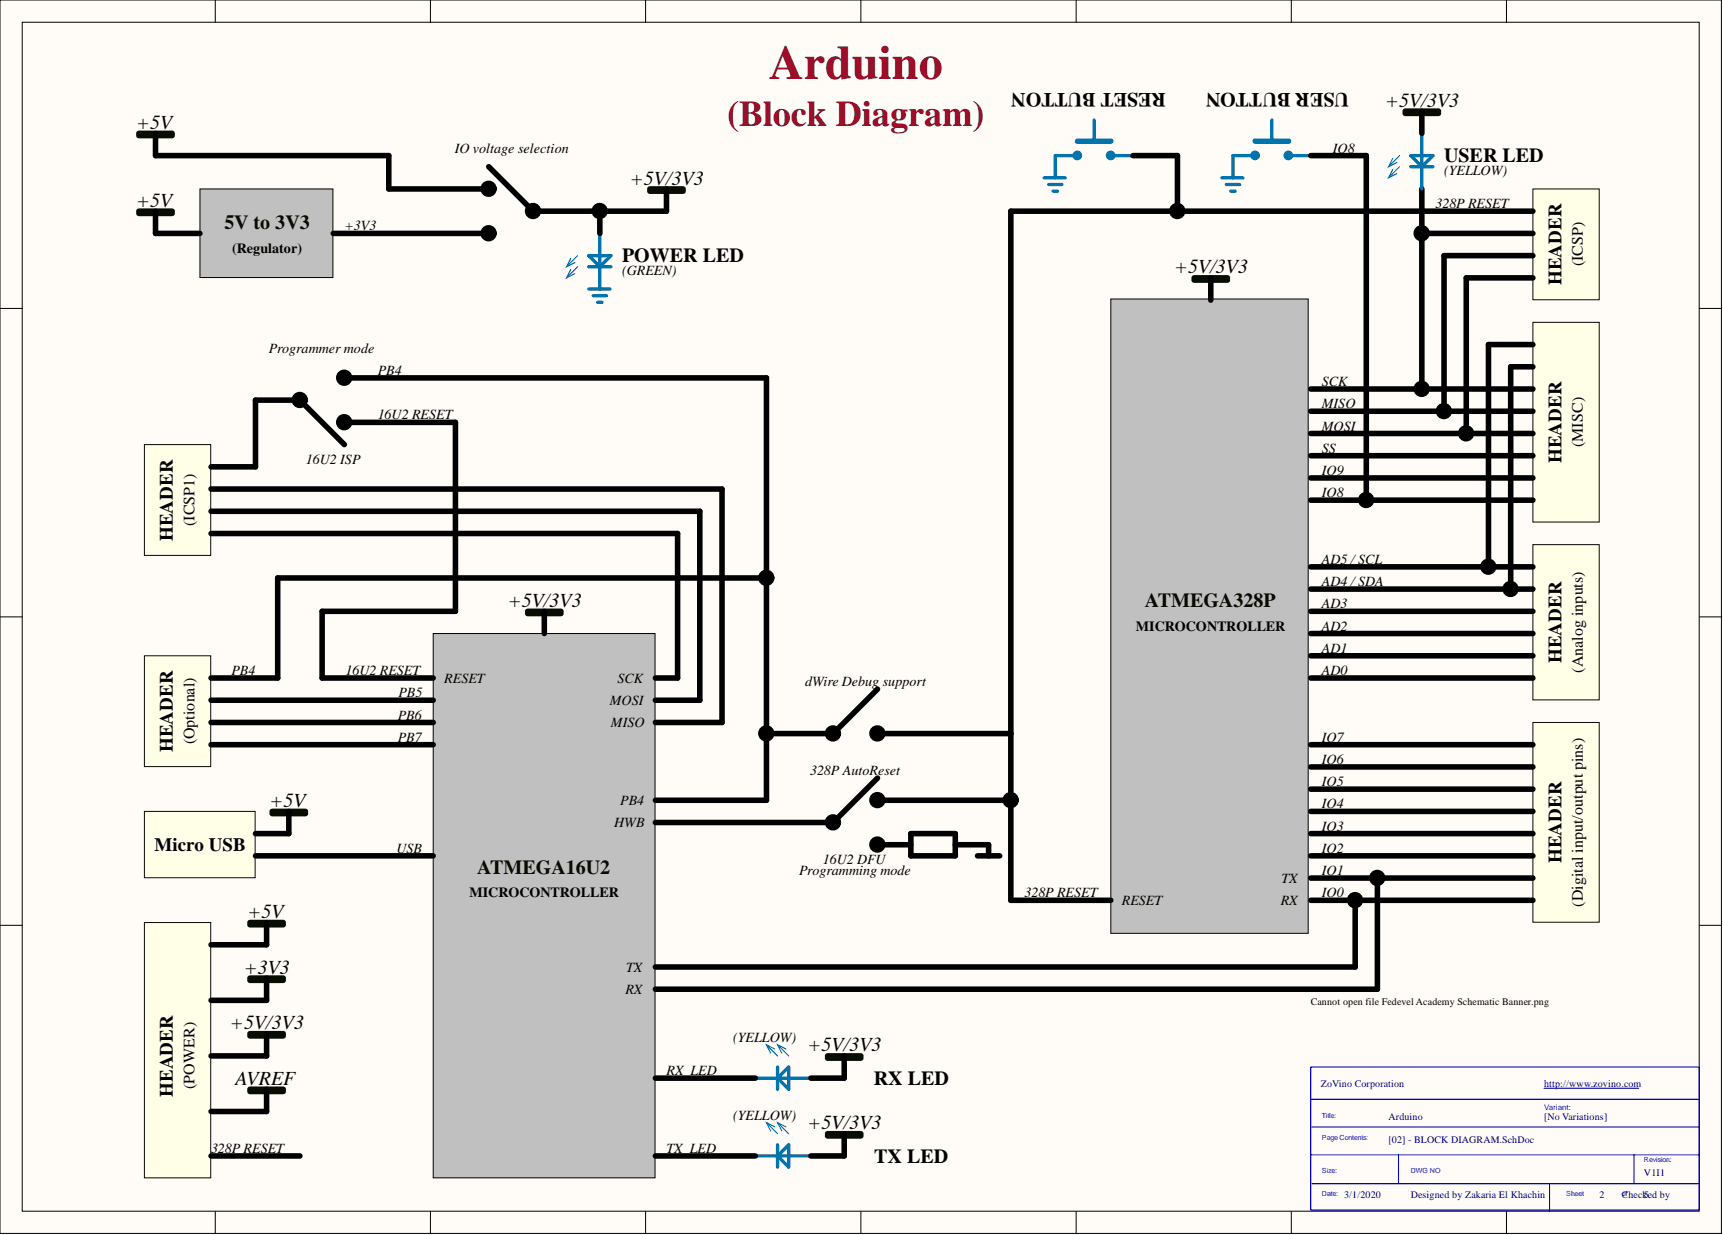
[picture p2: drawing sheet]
<svg xmlns="http://www.w3.org/2000/svg" width="393mm" height="282mm" viewBox="0 0 393 282" stroke-linecap="round" stroke-linejoin="round" font-family="sans-serif">
<g fill="#fffcf8" stroke="#000" stroke-width=".23">
<path d="M0 0h393v281.5h-393z"/>
<path d="M5.1 5.1h382.8v271.3h-382.8z"/>
</g>
<g fill="none" stroke="#000" stroke-width=".23">
<path d="M49.1 0v5.1M98.3 0v5.1M147.4 0v5.1M196.5 0v5.1M245.7 0v5.1M294.8 0v5.1M343.9 0v5.1M0 70.4h5.1M388 70.4h5.1M0 140.8h5.1M388 140.8h5.1M0 211.2h5.1"/>
<path d="M388 211.2h5.1M49.1 276.5v5.1M98.3 276.5v5.1M147.4 276.5v5.1M196.5 276.5v5.1M245.7 276.5v5.1M294.8 276.5v5.1M343.9 276.5v5.1"/>
</g>
<path d="M299.2 243.5h88.7v32.7h-88.7zM299.2 250.9h88.8M299.5 257.2h88.5M299.2 263.6h88.8M299.5 270.2h88.5M319.3 263.6v6.6M353.8 270.2v6.3M373 263.6v6.6" fill="none" stroke="#00f" stroke-width=".25"/>
<path d="M352.5 248.4h21.6" fill="none" stroke="#000080" stroke-width=".23"/>
<path d="M253.6 68.2h45.1v144.8h-45.1z" fill="#c0c0c0" stroke="#000" stroke-width=".23"/>
<path d="M350 124.3h15.1v35.4h-15.1z" fill="#ffffe8" stroke="#080d02" stroke-width=".23"/>
<path d="M299.2 129.4h50.8M299.2 134.5h50.8M299.2 139.5h50.8M299.2 144.6h50.8M299.2 149.7h50.8M299.2 154.7h50.8M192.7 241v5.1" fill="none" stroke="#000" stroke-width="1.3"/>
<path d="M246 35.5h-5.1v5.1M249.8 27.4v4.8M253.6 35.5h5.1M238.4 40.6h4.8M239.4 42.1h3M240.4 43.6h1M172.4 246.1h12.7M177.5 243.5v5.1M180 243.5v5.1l-2.5-2.5z" fill="none" stroke="#0075ad" stroke-width=".76"/>
<path d="M175 238.5l2.5 2.5M176.9 239.4l-1.9-.9 .9 1.9M177.5 238.5l2.5 2.5M179.4 239.4l-1.9-.9 1 1.9" fill="none" stroke="#0075ad" stroke-width=".25"/>
<path d="M188.9 241h7.6M188.9 241.5h7.6" fill="none" stroke="#080d02" stroke-width="1.3"/>
<path d="M246 32.2h7.6" fill="none" stroke="#0075ad" stroke-width="1.3"/>
<g fill="#0075ad" stroke="#0075ad" stroke-width=".76">
<circle cx="245.9" cy="35.5" r=".72"/>
<circle cx="253.5" cy="35.5" r=".72"/>
</g>
<path d="M350 164.9h15.1v45.6h-15.1z" fill="#ffffe8" stroke="#080d02" stroke-width=".23"/>
<path d="M299.2 170h50.8M299.2 175h50.8M299.2 180.1h50.8M299.2 185.2h50.8M299.2 190.3h50.8M299.2 195.3h50.8M299.2 200.4h50.8M299.2 205.5h50.8" fill="none" stroke="#000" stroke-width="1.3"/>
<path d="M350 73.6h15.1v45.6h-15.1z" fill="#ffffe8" stroke="#080d02" stroke-width=".23"/>
<path d="M299.2 88.8h50.8M299.2 93.9h50.8M299.2 98.9h50.8M299.2 104h50.8M299.2 109.1h50.8M299.2 114.2h50.8" fill="none" stroke="#000" stroke-width="1.3"/>
<path d="M98.9 144.6h50.6v124.2h-50.6z" fill="#c0c0c0" stroke="#000" stroke-width=".23"/>
<path d="M33 185.2h25.2v15.1h-25.2z" fill="#ffffe8" stroke="#080d02" stroke-width=".23"/>
<path d="M324.6 43.1v45.7M329.7 58.3v35.6M276.4 63.4v5.1M334.7 63.4v35.5M350 78.6h-10.2v50.8M350 83.7h-5.1v50.8M124.3 139.5v5.1M149.6 159.8h10.2M149.6 154.7h5.1M149.6 164.9h15.2M58.3 195.3h40.6M65.9 185.2v5.1h-7.6" fill="none" stroke="#000" stroke-width="1.3"/>
<path d="M272.6 63.4h7.6M272.6 63.9h7.6M120.5 139.5h7.6M120.5 140h7.6M62.1 185.2h7.6M62.1 185.7h7.6" fill="none" stroke="#080d02" stroke-width="1.3"/>
<g fill="#000" stroke="#000" stroke-width="1.3">
<circle cx="324.6" cy="88.8" r="1.23"/>
<circle cx="329.6" cy="93.8" r="1.23"/>
<circle cx="334.7" cy="98.9" r="1.23"/>
<circle cx="339.8" cy="129.3" r="1.23"/>
<circle cx="344.8" cy="134.4" r="1.23"/>
</g>
<path d="M45.6 43.1h30.4v20.2h-30.4z" fill="#c0c0c0" stroke="#000" stroke-width=".23"/>
<path d="M31.7 48.2h7.6M31.7 48.7h7.6M148.3 43.1h7.7M148.3 43.6h7.7M188.9 258.8h7.6M188.9 259.3h7.6" fill="none" stroke="#080d02" stroke-width="1.3"/>
<path d="M35.5 35.5h53.3M35.5 48.2v5.1h10.1M152.2 43.1v5.1M192.7 258.8v5" fill="none" stroke="#000" stroke-width="1.3"/>
<path d="M134.4 58.3h5.1l-2.6 2.6zM136.9 53.3v12.7M134.4 60.9h5.1M172.4 263.8h12.7M177.5 261.3v5.1M180 261.3v5.1l-2.5-2.6z" fill="none" stroke="#0075ad" stroke-width=".76"/>
<path d="M130.3 59l-1 1.9 1.9-1M131.9 58.3l-2.6 2.6M130.3 61.5l-1 1.9 1.9-.9M131.9 60.9l-2.6 2.5M175 256.2l2.5 2.6M176.9 257.2l-1.9-1 .9 1.9M177.5 256.2l2.5 2.6M179.4 257.2l-1.9-1 1 1.9" fill="none" stroke="#0075ad" stroke-width=".25"/>
<path d="M350 43.1h15.1v25.3h-15.1z" fill="#ffffe8" stroke="#080d02" stroke-width=".23"/>
<path d="M230.8 48.2h119.2M324.6 53.3h25.4M329.7 58.3h20.3M334.7 63.4h15.3M309.4 205.5v15.2h-159.8M314.4 200.4v25.4h-164.8" fill="none" stroke="#000" stroke-width="1.3"/>
<g fill="#000" stroke="#000" stroke-width="1.3">
<circle cx="324.6" cy="53.2" r="1.23"/>
<circle cx="309.3" cy="205.4" r="1.23"/>
<circle cx="314.4" cy="200.4" r="1.23"/>
</g>
<path d="M33 101.5h15.1v25.3h-15.1z" fill="#ffffe8" stroke="#080d02" stroke-width=".23"/>
<g fill="none" stroke="#000" stroke-width="1.3">
<path d="M35.5 30.4v5.1M88.8 35.5v7.6h22.8M111.6 38.1l10.1 10.1h30.5M258.7 35.5h10.1M299.2 35.5h12.7M76.1 53.3h35.5M230.8 48.2v157.3h22.8M78.6 86.3h96.4v96.4h-25.4M78.6 96.4h25.4v43.1h-30.5M48.2 116.7h111.6v43.1M48.2 111.6h116.6v53.3M78.6 101.5l-10.1-10.2h-10.2v15.2h-10.1"/>
<path d="M48.2 121.8h106.5v32.9M73.5 154.7h25.4M200.3 157.3l-10.1 10.1h-15.2M200.3 167.4h30.5M200.3 177.6l-10.1 10.1h-40.6M200.3 182.7h30.5M200.3 192.8h7.6M207.9 190.3h10.2v5h-10.2zM218.1 192.8h7.6v2.5M223.2 195.3h5M149.6 246.1h22.8M149.6 263.8h22.8"/>
</g>
<path d="M286.6 32.2h7.6" fill="none" stroke="#0075ad" stroke-width="1.3"/>
<path d="M286.6 35.5h-5.1v5.1M290.4 27.4v4.8M294.2 35.5h5M278.9 40.6h4.9M280 42.1h3M281 43.6h1" fill="none" stroke="#0075ad" stroke-width=".76"/>
<g fill="#0075ad" stroke="#0075ad" stroke-width=".76">
<circle cx="286.5" cy="35.5" r=".72"/>
<circle cx="294.1" cy="35.5" r=".72"/>
</g>
<g fill="#000" stroke="#000" stroke-width="1.3">
<circle cx="111.5" cy="43.1" r="1.23"/>
<circle cx="111.5" cy="53.2" r="1.23"/>
<circle cx="121.7" cy="48.2" r="1.23"/>
<circle cx="68.4" cy="91.3" r="1.23"/>
<circle cx="78.6" cy="86.2" r="1.23"/>
<circle cx="78.6" cy="96.4" r="1.23"/>
<circle cx="174.9" cy="167.4" r="1.23"/>
<circle cx="190.2" cy="167.4" r="1.23"/>
<circle cx="200.3" cy="167.4" r="1.23"/>
<circle cx="190.2" cy="187.7" r="1.23"/>
<circle cx="200.3" cy="182.6" r="1.23"/>
<circle cx="200.3" cy="192.8" r="1.23"/>
<circle cx="230.7" cy="182.6" r="1.23"/>
</g>
<path d="M31.7 30.4h7.6M31.7 30.9h7.6" fill="none" stroke="#080d02" stroke-width="1.3"/>
<path d="M33 149.7h15.1v25.3h-15.1z" fill="#ffffe8" stroke="#080d02" stroke-width=".23"/>
<path d="M268.8 35.5v12.7M311.9 35.5v78.7M324.6 25.4v5M136.9 48.2v5.1M73.5 139.5v15.2M48.2 154.7h15.2M48.2 159.8h50.7M48.2 164.9h50.7M48.2 170h50.7M185.1 246.1h7.6M185.1 263.8h7.6" fill="none" stroke="#000" stroke-width="1.3"/>
<path d="M322.1 38.1h5M322.1 35.5h5l-2.5 2.6zM324.6 30.4v12.7M134.4 66h4.8M135.4 67.5h3.1M136.4 69h1" fill="none" stroke="#0075ad" stroke-width=".76"/>
<path d="M317.9 36.1l-.9 2 1.9-1M317.9 38.7l-.9 1.9 1.9-1M319.5 35.5l-2.5 2.6M319.5 38.1l-2.5 2.5" fill="none" stroke="#0075ad" stroke-width=".25"/>
<path d="M320.8 25.4h7.6M320.8 25.9h7.6" fill="none" stroke="#080d02" stroke-width="1.3"/>
<g fill="#000" stroke="#000" stroke-width="1.3">
<circle cx="136.9" cy="48.2" r="1.23"/>
<circle cx="268.8" cy="48.2" r="1.23"/>
<circle cx="311.9" cy="114.1" r="1.23"/>
</g>
<path d="M33 210.6h15.1v58.2h-15.1z" fill="#ffffe8" stroke="#080d02" stroke-width=".23"/>
<path d="M57.1 210.6h7.6M57.1 211.1h7.6M57.1 235.9h7.6M57.1 236.4h7.6M57.1 223.2h7.6M57.1 223.7h7.6M57.1 248.6h7.6M57.1 249.1h7.6" fill="none" stroke="#080d02" stroke-width="1.3"/>
<path d="M175 131.9h-111.6v22.8M60.9 210.6v5h-12.7M60.9 223.2v5.1h-12.7M60.9 235.9v5.1h-12.7M60.9 248.6v5.1h-12.7M48.2 263.8h20.3" fill="none" stroke="#000" stroke-width="1.3"/>
<circle cx="174.9" cy="131.9" r="1.23" fill="#000" stroke="#000" stroke-width="1.3"/>
<text font-size="11" fill="#9e0e29" x="175.6" y="17.9">Arduino</text>
<text font-size="8.3" fill="#9e0e29" x="166" y="28.7">(Block Diagram)</text>
<g font-size="4.6">
<text x="266.2" y="21.3" transform="rotate(-180 266.2 21.3)">RESET BUTTON</text>
<text x="307.9" y="21.3" transform="rotate(-180 307.9 21.3)">USER BUTTON</text>
<text x="31.2" y="29.4">+5V</text>
<text x="316.3" y="24.4">+5V/3V3</text>
<text x="329.7" y="37">USER LED</text>
<text x="31.2" y="47.2">+5V</text>
<text x="143.9" y="42.1">+5V/3V3</text>
<text x="142" y="59.9">POWER LED</text>
<text x="268.1" y="62.4">+5V/3V3</text>
<text x="116" y="138.5">+5V/3V3</text>
<text x="61.6" y="184.2">+5V</text>
<text x="56.6" y="209.5">+5V</text>
<text x="55.7" y="222.2">+3V3</text>
<text x="52.6" y="234.9">+5V/3V3</text>
<text x="184.4" y="240">+5V/3V3</text>
<text x="53.8" y="247.6">AVREF</text>
<text x="199.5" y="247.6">RX LED</text>
<text x="184.4" y="257.7">+5V/3V3</text>
<text x="199.6" y="265.4">TX LED</text>
</g>
<g font-size="4.6" fill="#080d02">
<text x="51.2" y="52.3">5V to 3V3</text>
<text x="261.4" y="138.5">ATMEGA328P</text>
<text x="109" y="199.4">ATMEGA16U2</text>
</g>
<g font-size="4.3">
<text x="356.5" y="65.1" transform="rotate(-90 356.5 65.1)">HEADER</text>
<text x="356.5" y="105.7" transform="rotate(-90 356.5 105.7)">HEADER</text>
<text x="39.5" y="123.5" transform="rotate(-90 39.5 123.5)">HEADER</text>
<text x="356.5" y="151.4" transform="rotate(-90 356.5 151.4)">HEADER</text>
<text x="39.5" y="171.7" transform="rotate(-90 39.5 171.7)">HEADER</text>
<text x="35.2" y="194.2">Micro USB</text>
<text x="356.5" y="197" transform="rotate(-90 356.5 197)">HEADER</text>
<text x="39.5" y="250.3" transform="rotate(-90 39.5 250.3)">HEADER</text>
</g>
<g font-size="3.6">
<text x="361.4" y="60.8" transform="rotate(-90 361.4 60.8)">(ICSP)</text>
<text x="361.4" y="102.1" transform="rotate(-90 361.4 102.1)">(MISC)</text>
<text x="44.4" y="120.1" transform="rotate(-90 44.4 120.1)">(ICSP1)</text>
<text x="361.4" y="153.6" transform="rotate(-90 361.4 153.6)">(Analog inputs)</text>
<text x="44.4" y="169.9" transform="rotate(-90 44.4 169.9)">(Optional)</text>
<text x="361.4" y="206.9" transform="rotate(-90 361.4 206.9)">(Digital input/output pins)</text>
<text x="44.4" y="248.5" transform="rotate(-90 44.4 248.5)">(POWER)</text>
</g>
<g font-size="3.2">
<text x="103.8" y="34.8">IO voltage selection</text>
<text x="304.3" y="34.8">IO8</text>
<text x="329.7" y="39.9">(YELLOW)</text>
<text x="327.7" y="47.5">328P RESET</text>
<text x="78.6" y="52.6">+3V3</text>
<text x="53" y="57.7">(Regulator)</text>
<text x="142" y="62.7">(GREEN)</text>
<text x="61.4" y="80.5">Programmer mode</text>
<text x="86.2" y="85.6">PB4</text>
<text x="301.8" y="88.1">SCK</text>
<text x="86.2" y="95.7">16U2 RESET</text>
<text x="301.8" y="93.2">MISO</text>
<text x="301.8" y="98.3">MOSI</text>
<text x="69.8" y="105.9">16U2 ISP</text>
<text x="301.8" y="103.3">SS</text>
<text x="301.8" y="108.4">IO9</text>
<text x="301.8" y="113.5">IO8</text>
<text x="301.8" y="128.7">AD5 /SCL</text>
<text x="301.8" y="133.8">AD4 /SDA</text>
<text x="259.3" y="143.9">MICROCONTROLLER</text>
<text x="301.8" y="138.8">AD3</text>
<text x="301.8" y="143.9">AD2</text>
<text x="301.8" y="149">AD1</text>
<text x="52.8" y="154.1">PB4</text>
<text x="78.9" y="154.1">16U2 RESET</text>
<text x="101.4" y="155.8">RESET</text>
<text x="141" y="155.8">SCK</text>
<text x="301.8" y="154.1">AD0</text>
<text x="91" y="159.1">PB5</text>
<text x="139.2" y="160.9">MOSI</text>
<text x="183.9" y="156.6">dWire Debug support</text>
<text x="90.8" y="164.2">PB6</text>
<text x="139.5" y="166">MISO</text>
<text x="90.8" y="169.3">PB7</text>
<text x="301.8" y="169.3">IO7</text>
<text x="185" y="176.9">328P AutoReset</text>
<text x="301.8" y="174.4">IO6</text>
<text x="301.8" y="179.4">IO5</text>
<text x="141.6" y="183.7">PB4</text>
<text x="301.8" y="184.5">IO4</text>
<text x="140.2" y="188.8">HWB</text>
<text x="301.8" y="189.6">IO3</text>
<text x="90.5" y="194.7">USB</text>
<text x="187.8" y="197.2">16U2 DFU</text>
<text x="301.8" y="194.7">IO2</text>
<text x="182.4" y="199.7">Programming mode</text>
<text x="292.6" y="201.5">TX</text>
<text x="301.8" y="199.7">IO1</text>
<text x="107.2" y="204.8">MICROCONTROLLER</text>
<text x="233.9" y="204.8">328P RESET</text>
<text x="256.1" y="206.6">RESET</text>
<text x="292.4" y="206.6">RX</text>
<text x="301.8" y="204.8">IO0</text>
<text x="142.9" y="221.8">TX</text>
<text x="142.8" y="226.9">RX</text>
<text x="167.4" y="237.8">(YELLOW)</text>
<text x="152.2" y="245.4">RX_LED</text>
<text x="167.4" y="255.5">(YELLOW)</text>
<text x="48.2" y="263.2">328P RESET</text>
<text x="152.2" y="263.2">TX_LED</text>
</g>
<text font-size="2.3" x="299.2" y="229.4">Cannot open file Fedevel Academy Schematic Banner.png</text>
<g font-size="2.3" fill="#000080">
<text x="301.5" y="248.1">ZoVino Corporation</text>
<text x="352.5" y="248.1">http://www.zovino.com</text>
<text x="317" y="255.7">Arduino</text>
<text x="352.5" y="255.7">[No Variations]</text>
<text x="317" y="260.8">[02] - BLOCK DIAGRAM.SchDoc</text>
<text x="375.3" y="268.4">V1I1</text>
<text x="306.8" y="273.5">3/1/2020</text>
<text x="322.1" y="273.5">Designed by Zakaria El Khachin</text>
<text x="365.2" y="273.5">2</text>
<text x="370.2" y="273.5">Check5ed by</text>
</g>
<text font-size="1.8" fill="#00f" x="352.5" y="253.3">Variant:</text>
<g font-size="1.6" fill="#00f">
<text x="301.8" y="255.1">Title:</text>
<text x="301.8" y="260.2">Page Contents:</text>
<text x="301.8" y="267.8">Size:</text>
<text x="322.1" y="267.8">DWG NO</text>
<text x="375.3" y="265.3">Revision:</text>
<text x="301.8" y="272.9">Date:</text>
<text x="357.6" y="272.9">Sheet</text>
<text x="370.2" y="272.9">of</text>
</g>
</svg>
